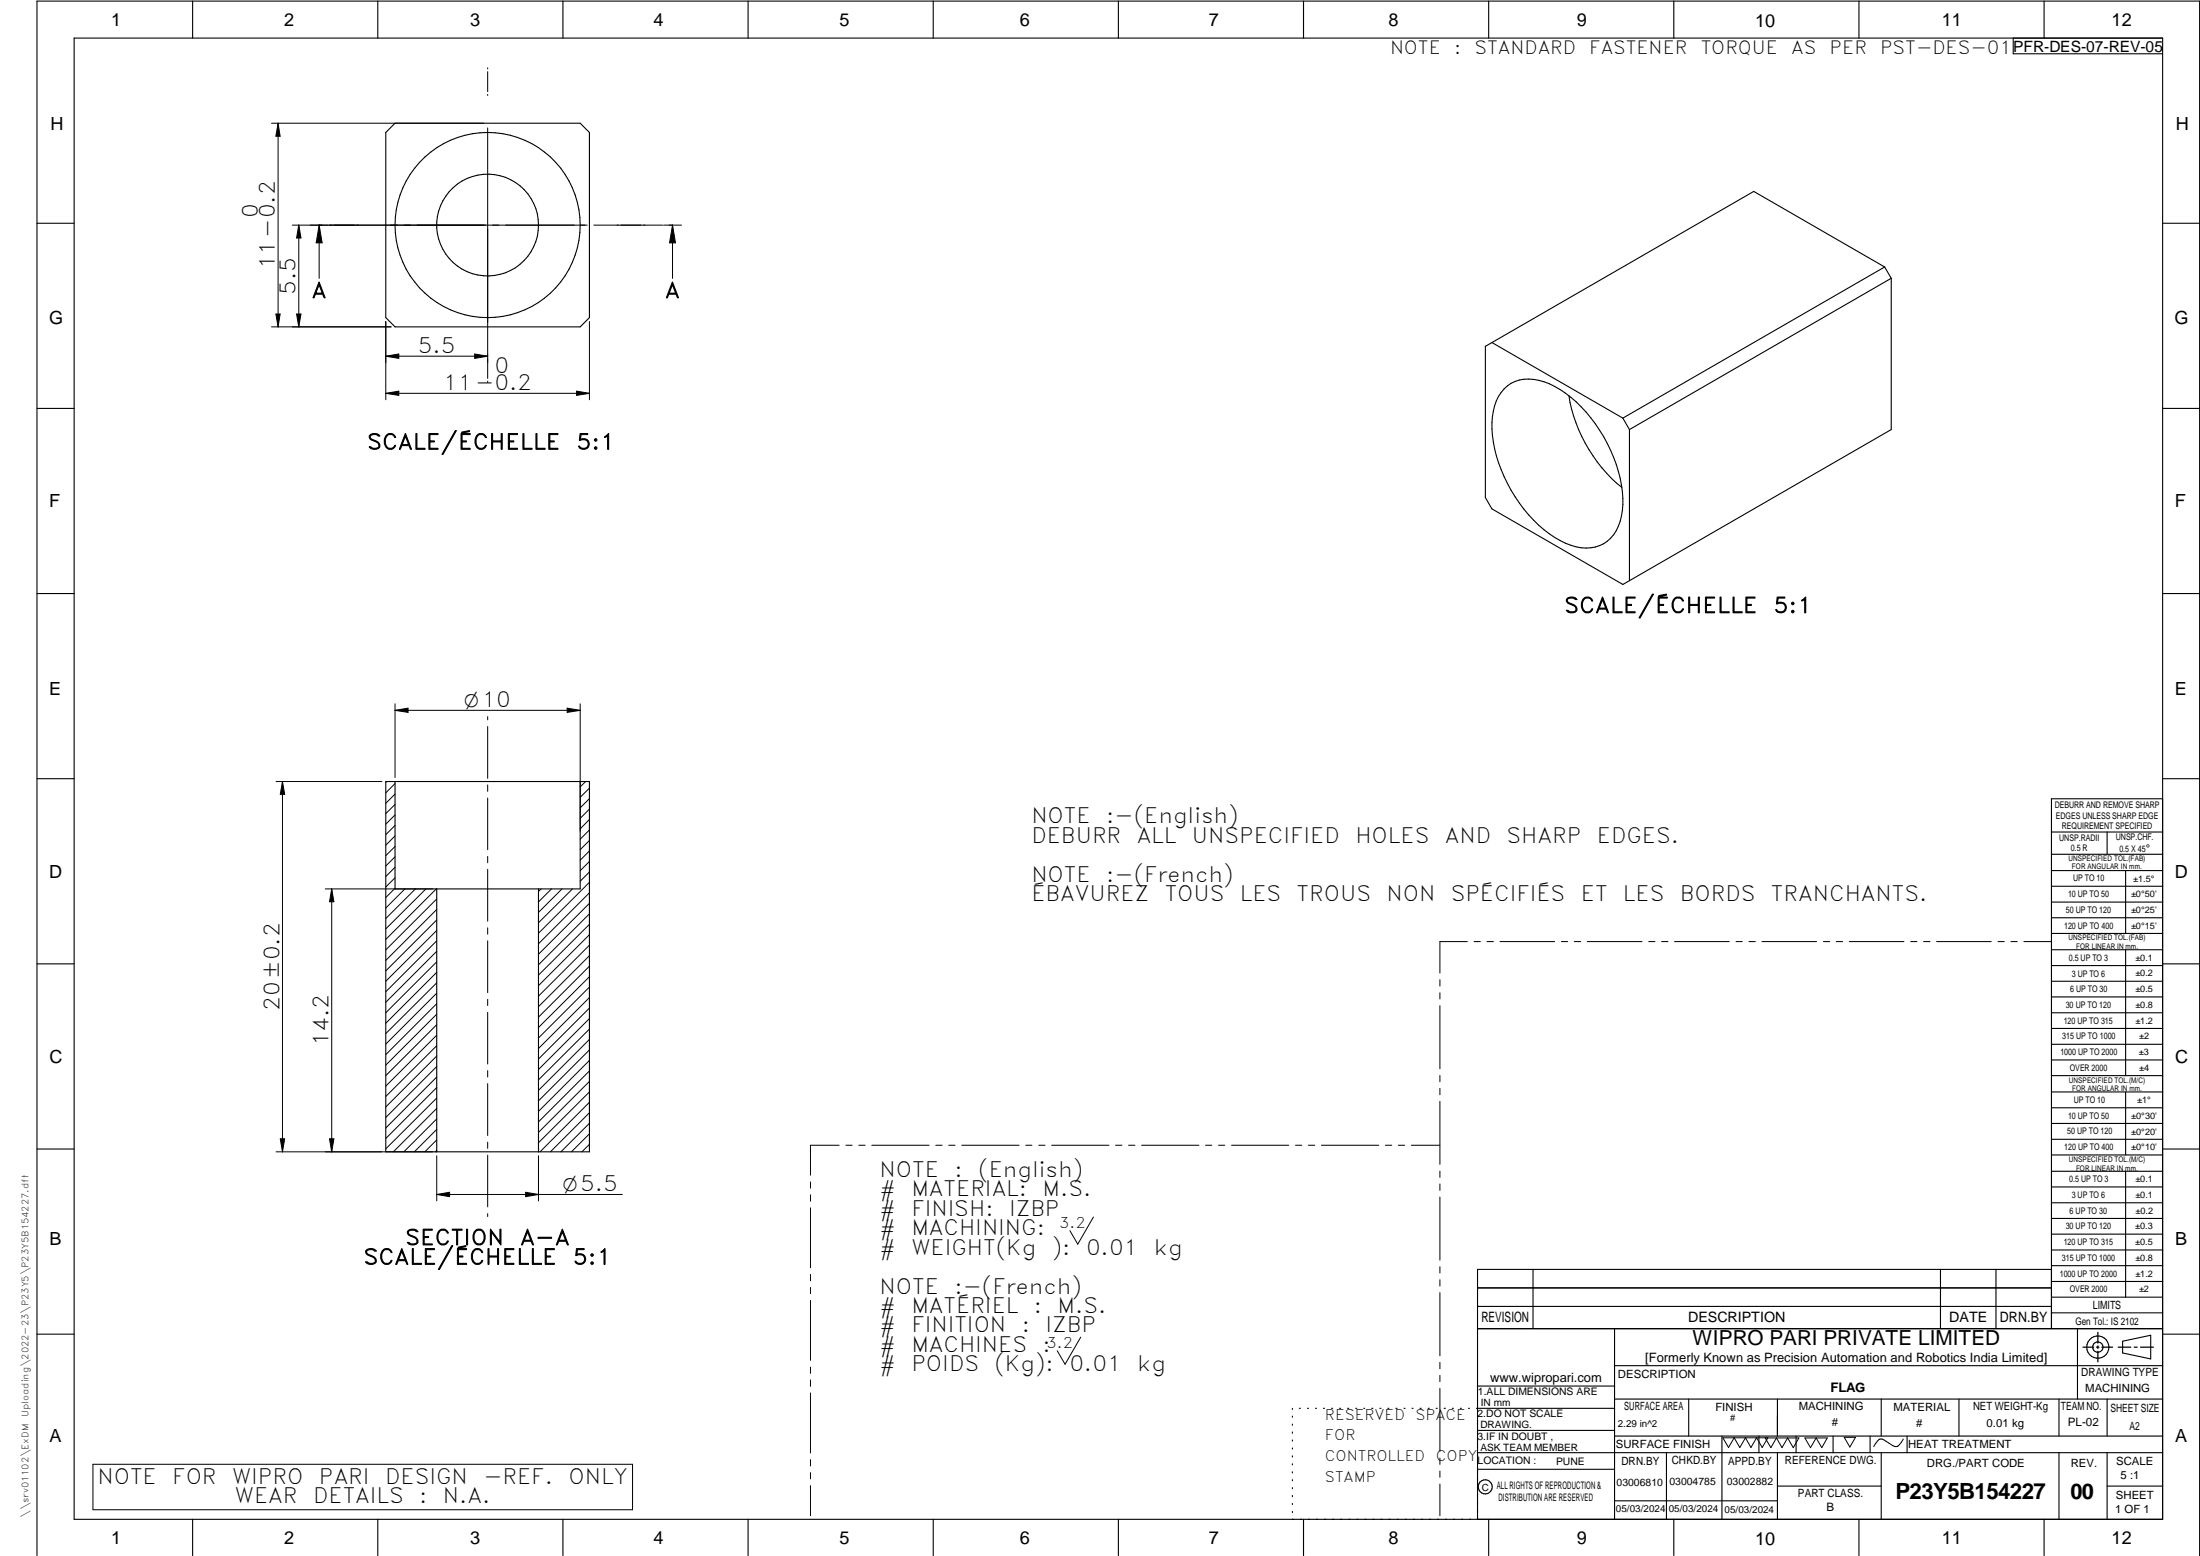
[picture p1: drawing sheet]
<svg xmlns="http://www.w3.org/2000/svg" width="594mm" height="420mm" viewBox="0 0 594 420" stroke-linecap="round" stroke-linejoin="round" font-family="sans-serif">
<g fill="none" stroke="#000" stroke-width=".3">
<path d="M20 10.3h564v400h-564zM52 .3v10M102 .3v10M152 .3v10M202 .3v10M252 .3v10M302 .3v10M352 .3v10M402 .3v10M452 .3v10M502 .3v10M543.6 10.3v4.2h40.4"/>
<path d="M552 .3v10M106.7 33.3h50l2.5 2.5v50l-2.5 2.5h-50l-2.5-2.5v-50zM10 60.3h10M508.9 72.1l-70.7 40.8M508.9 72.1l1.8 3M508.9 72.1l-35.3-20.4-70.7 40.8M510.7 75.1v40.9l-70.7 40.8M510.7 75.1l-70.7 40.9M584 60.3h10M402.9 92.5l-1.8 1v40.9l1.8 3 35.3 20.4 1.8-1M402.9 92.5l35.3 20.4M10 110.3h10"/>
<path d="M406.2 105a9.8 9.8 0 0 1 10.7-1.9 30.9 30.9 0 0 1 15.1 13.1 35.3 35.3 0 0 1 6.1 21.6 10.9 10.9 0 0 1-6.1 9.5 12.4 12.4 0 0 1-10.7-1.3 38.6 38.6 0 0 1-17.2-22.9 23.7 23.7 0 0 1 0-14.9l.6-1.2zM423.7 106.8a40.4 40.4 0 0 0 14.3 24.8M438.2 112.9l1.8 3.1M440 116v40.8M584 110.3h10M10 160.3h10M584 160.3h10M10 210.3h10M104.2 211h55v100h-55zM156.7 211v29h-50v-29M584 215.7h-30v143.1M584 210.3h10"/>
<path d="M554 224.7h30M554 230.7h30M554 235.1h30M554 239.3h30M569 224.7v6M574 235.1v17M117.9 240v71M145.4 240v71M554 243.6h30M554 247.8h30M554 252.1h30M554 256.5h30"/>
<path d="M574 256.5v33.9M10 260.3h10M554 260.7h30M554 265h30M554 269.2h30M554 273.5h30M554 277.7h30M584 260.3h10M554 282h30M554 286.2h30M554 290.4h30M554 294.9h30"/>
<path d="M554 299.1h30M574 294.9v17M10 310.3h10M554 303.4h30M554 307.6h30M554 311.9h30M554 316.3h30M574 316.3v34M584 310.3h10M554 320.5h30M554 324.8h30M554 329h30"/>
<path d="M554 333.2h30M554 337.5h30M399 358.8h185M399 352.8h155M399 347.8h155M414 342.8v16M436 358.8v51.5M524 342.8v16M539 342.8v16M554 341.8h30M554 346h30M554 350.3h30"/>
<path d="M554 354.5h30M554 342.8h-155v67.5M561 358.8v19M10 360.3h10M399 374.3h37M436 368.8h148M436 377.8h148M456 377.8v10M480 377.8v10M508 377.8v10M529 377.8v10M556 377.8v10"/>
<path d="M569 377.8v10M573.2 362.2l7.6-1.6v6.3l-7.6-1.6zM584 360.3h10M349 380.3v.3M349 382.4v.3M349 384.6v.3M349 386.7v.3M349 388.8v.3M349 391v.3M349 393.1v.3M349 395.3v.3M349 397.4v.3"/>
<path d="M349 399.5v.3M350.9 380.3h.2M353.1 380.3h.2M355.2 380.3h.3M357.4 380.3h.3M359.6 380.3h.3M361.7 380.3h.3M363.9 380.3h.3M366.1 380.3h.3M368.3 380.3h.2M370.4 380.3h.3M372.6 380.3h.3"/>
<path d="M374.8 380.3h.3M376.9 380.3h.4M379.1 380.3h.3M381.3 380.3h.3M383.4 380.3h.4M385.6 380.3h.3M387.8 380.3h.3M390 380.3h.3M392.2 380.3h.3M394.3 380.3h.3M396.5 380.3h.3M398.7 380.3h37.3"/>
<path d="M399 386.2h37M399 396.7h37M436 387.8h148M450 392.3v18M465 387.8v22.5M475 387.8v4.5M480 392.3v18M485 387.8v4.5M495 387.8v4.5M505 387.8v4.5M508 392.3v18M515 387.8v4.5"/>
<path d="M556 392.3v18M569 392.3v18M584 392.3h-185M52 410.3v9.7M102 410.3v9.7M152 410.3v9.7M202 410.3v9.7M252 410.3v9.7M302 410.3v9.7M349 401.7v.3M349 403.8v.4M349 406v.3"/>
<path d="M349 408.1v.3M352 410.3v9.7M402 410.3v9.7M436 405.3h44M452 410.3v9.7M480 401.3h28M502 410.3v9.7M552 410.3v9.7M569 401.3h15M10 420v-419.7h584v419.7"/>
<circle cx="131.7" cy="60.8" r="13.8"/>
<circle cx="131.7" cy="60.8" r="25"/>
<circle cx="566.5" cy="363.8" r="2.99"/>
<circle cx="566.5" cy="363.7" r="1.41"/>
<circle cx="401.1" cy="401.5" r="1.9"/>
</g>
<path d="M566.5 359.7v3M562.5 363.8h2.9M566.1 363.8h.7M566.5 363.4v.7M566.5 364.9v2.8M567.6 363.8h2.9M572 363.8h3.4M576.3 363.8h.8M578 363.8h3.5" fill="none" stroke="#000" stroke-width=".34"/>
<g fill="none" stroke="#000" stroke-width=".27">
<path d="M131.7 18.3v.3M131.7 19.3v5.5M73.3 33.3h57.3M75.1 33.3v55M75.1 33.3l.5 3.5h-1.1zM131.7 25.5v.3M131.7 34.5v67.7M78.9 60.8h79.7M80.7 60.8l.6 3.5h-1.2zM80.7 60.8v27.5M86.2 60.8l.8 4.8h-1.6zM86.2 60.8v14.4"/>
<path d="M160.4 60.8h18.5M179.2 60.8h4.8M181.6 60.8l.8 4.8h-1.6zM181.6 60.8v14.4M73.3 88.3h32.3M74.5 84.8h1.1l-.5 3.5zM80.1 84.8h1.2l-.6 3.5zM104.2 96.2l3.5-.6v1.2zM104.2 96.2h27.5M104.2 86.8v21.1M128.2 95.6l3.5 .6-3.5 .6zM159.2 86.8v21.1"/>
<path d="M104.2 106.2l3.5-.6v1.2zM104.2 106.2h55M131.7 102.9v.4M155.7 105.6l3.5 .6-3.5 .6zM106.7 190v20M106.7 191.8l3.5-.6v1.2zM106.7 191.8h50M131.7 193.5v.9M131.7 196.2v14M153.2 191.2l3.5 .6-3.5 .6zM156.7 190v34.5M74.5 211h28.6"/>
<path d="M76.3 211v100M76.3 211l.6 3.5h-1.2zM104.4 211l-.2 .2M106.7 211.6l-2.5 2.5M106.7 214.4l-2.5 2.5M106.7 217.2l-2.5 2.5M131.7 212v1.7M131.7 215.5v13.9M158.2 211l-1.5 1.5M159.2 212.8l-2.5 2.5M159.2 215.6l-2.5 2.5M159.2 218.5l-2.5 2.5"/>
<path d="M106.7 220l-2.5 2.5M106.7 222.9l-2.5 2.5M106.7 225.7l-2.5 2.5M106.7 228.6l-2.5 2.5M106.7 231.4l-2.5 2.4M106.7 234.2l-2.5 2.5M106.7 237l-2.5 2.5M106.7 239.9l-2.5 2.5M131.7 231.3v1.7M131.7 234.7v14.1M159.2 238.3l-13.8 13.7M159.2 221.3l-2.5 2.5"/>
<path d="M159.2 224.1l-2.5 2.5M159.2 226.9l-2.5 2.5M159.2 229.8l-2.5 2.5M159.2 232.6l-2.5 2.5M159.2 235.5l-2.5 2.5M87.8 240h29.1M89.6 240l.6 3.5h-1.2zM89.6 240v71M109.3 240l-5.1 5.2M112.2 240l-8 8M115 240l-10.8 10.8M117.8 240l-13.6 13.7"/>
<path d="M117.9 254l-13.7 13.8M117.9 256.9l-13.7 13.7M117.9 259.7l-13.7 13.8M117.9 242.7l-13.7 13.8M117.9 245.6l-13.7 13.7M117.9 248.4l-13.7 13.8M117.9 251.2l-13.7 13.8M131.7 250.5v1.8M131.7 254v14.1M146.1 240l-.7 .7M148.9 240l-3.5 3.5M151.8 240l-6.4 6.4"/>
<path d="M154.6 240l-9.2 9.2M159.2 241.1l-13.8 13.7M159.2 243.9l-13.8 13.8M159.2 246.8l-13.8 13.7M159.2 249.6l-13.8 13.7M159.2 252.4l-13.8 13.7M159.2 255.2l-13.8 13.8M159.2 258.1l-13.8 13.7M396.2 254.3h-7.4v8.5M398.1 254.3h1.6M401.5 254.3h1.8M405 254.3h14.8"/>
<path d="M421.6 254.3h1.7M425.1 254.3h1.7M428.6 254.3h14.8M445.2 254.3h1.7M448.7 254.3h1.7M452.2 254.3h14.8M468.8 254.3h1.7M472.3 254.3h1.7M475.8 254.3h14.8M492.4 254.3h1.7M495.8 254.3h1.8M499.4 254.3h14.7"/>
<path d="M516 254.3h1.6M519.4 254.3h1.8M522.9 254.3h14.8M539.5 254.3h1.7M543 254.3h1.7M546.5 254.3h7.4M117.9 265.4l-13.7 13.7M117.9 268.2l-13.7 13.7M117.9 271l-13.7 13.8M117.9 276.7l-13.7 13.7M117.9 262.6l-13.7 13.7M117.9 273.9l-13.7 13.7"/>
<path d="M117.9 279.5l-13.7 13.8M131.7 269.8v1.7M131.7 273.3v14M159.2 260.9l-13.8 13.8M159.2 263.7l-13.8 13.8M159.2 266.5l-13.8 13.8M159.2 269.4l-13.8 13.7M159.2 272.2l-13.8 13.8M159.2 275l-13.8 13.8M159.2 277.9l-13.8 13.7M388.8 264.5v1.8M388.8 268.1v1.6"/>
<path d="M388.8 271.6v17M117.9 282.4l-13.7 13.7M117.9 285.2l-13.7 13.7M117.9 290.8l-13.7 13.8M117.9 293.7l-13.7 13.7M117.9 296.5l-13.7 13.7M117.9 288l-13.7 13.8M117.9 299.3l-11.7 11.7M131.7 289.1v1.7M131.7 292.6v14M159.2 280.7l-13.8 13.7M159.2 283.5l-13.8 13.8"/>
<path d="M159.2 286.3l-13.8 13.8M159.2 289.2l-13.8 13.7M159.2 292l-13.8 13.8M159.2 294.9l-13.8 13.7M159.2 297.6l-13.4 13.4M388.8 290.4v1.7M388.8 293.9v1.7M388.8 297.4v17M74.5 311h42.4M75.7 307.5h1.2l-.6 3.5zM89 307.5h1.2l-.6 3.5zM117.9 312.1v12.2"/>
<path d="M117.9 302.1l-8.9 8.9M117.9 305l-6 6M117.9 307.8l-3.2 3.2M117.9 310.6l-.3 .4M131.7 308.4v1.7M131.7 311.9v14M145.4 312.1v12.2M159.2 300.5l-10.6 10.5M159.2 303.3l-7.7 7.7M159.2 306.2l-4.9 4.8M159.2 309l-2.1 2M218.9 319.2v1.6"/>
<path d="M226.6 309.2h-7.7v8.1M228.4 309.2h1.7M231.9 309.2h1.7M235.4 309.2h15.5M252.7 309.2h1.7M256.2 309.2h1.7M259.7 309.2h15.5M277 309.2h1.7M280.5 309.2h1.7M284 309.2h15.5M301.2 309.2h1.8M304.8 309.2h1.7"/>
<path d="M308.3 309.2h15.5M325.5 309.2h1.7M329.1 309.2h1.6M332.6 309.2h15.4M349.8 309.2h1.7M353.3 309.2h1.7M356.8 309.2h15.5M374.1 309.2h1.7M377.6 309.2h1.7M381.1 309.2h7.7M388.8 316.2v1.7M388.8 319.7v1.7"/>
<path d="M117.9 322.5l3.5-.6v1.2zM117.9 322.5h50.2M131.7 327.7v.8M141.9 321.9l3.5 .6-3.5 .6zM218.9 322.6v1.8M218.9 326.1v16.2M295.3 328.6l-4.3 7.4-2.1-3.7M388.8 323.2v17.1M218.9 344.1v1.8M218.9 347.6v1.7M218.9 351.2v16.1M388.8 342.1v1.6"/>
<path d="M388.8 345.6v1.7M388.8 349v17.1M218.9 369.1v1.7M218.9 372.6v1.8M218.9 376.1v16.2M291.8 361.1l-4.2 7.3-2.1-3.7M388.8 367.9v1.7M388.8 371.4v1.7M388.8 374.9v17M25.1 395.4h145.7v12.3h-145.7zM218.9 394.1v1.8M218.9 397.6v1.7"/>
<path d="M388.8 393.7v1.7M388.8 397.2v1.7M465.2 388.2h12.2l-1.5 2.7-1.6-2.7-1.5 2.7-1.5-2.7-1.5 2.7-1.5-2.7-1.5 2.7zM476.7 388.3h9.1l-1.6 2.6-1.5-2.6-1.5 2.6-1.5-2.6-1.5 2.6zM487.4 388.3h6l-1.5 2.6-1.5-2.6-1.5 2.6zM498 388.1h3.1l-1.6 2.6zM514 388.6l-1.1 1.5a1.2 1.2 0 0 1-1.8 .3l-1.8-1.2a1.55 1.55 0 0 0-1.6-.6 1.55 1.55 0 0 0-1.2 1.1l-.5 .9M218.9 401.2v8.1M388.8 400.7v8.6"/>
</g>
<g fill="#000">
<path d="M75.1 33.3l.5 3.5h-1.1zM80.7 60.8l.6 3.5h-1.2zM86.2 60.8l.8 4.8h-1.6zM181.6 60.8l.8 4.8h-1.6zM74.5 84.8h1.1l-.5 3.5zM80.1 84.8h1.2l-.6 3.5zM104.2 96.2l3.5-.6v1.2zM128.2 95.6l3.5 .6-3.5 .6zM104.2 106.2l3.5-.6v1.2zM155.7 105.6l3.5 .6-3.5 .6zM106.7 191.8l3.5-.6v1.2zM153.2 191.2l3.5 .6-3.5 .6z"/>
<path d="M76.3 211l.6 3.5h-1.2zM89.6 240l.6 3.5h-1.2zM75.7 307.5h1.2l-.6 3.5zM89 307.5h1.2l-.6 3.5zM117.9 322.5l3.5-.6v1.2zM141.9 321.9l3.5 .6-3.5 .6z"/>
</g>
<text font-size="6" x="511.8" y="404.8">P23Y5B154227</text>
<text font-size="5.9" x="559.1" y="404.7">00</text>
<g font-size="5.7">
<text x="69.6" y="59" transform="rotate(-90 69.6 59)">0</text>
<text x="74.2" y="72.8" transform="rotate(-90 74.2 72.8)">11-0.2</text>
<text x="79.8" y="79.6" transform="rotate(-90 79.8 79.6)">5.5</text>
<text x="84.2" y="80.4">A</text>
<text x="179.6" y="80.4">A</text>
<text x="112.9" y="95.3">5.5</text>
<text x="133.5" y="100.8">0</text>
<text x="119.7" y="105.3">11-0.2</text>
<text x="99.1" y="121.3">SCALE/ÉCHELLE</text>
<text x="155.7" y="121.3">5:1</text>
<text x="422.4" y="165.5">SCALE/ÉCHELLE</text>
<text x="478.9" y="165.5">5:1</text>
<text x="278.5" y="222.3">NOTE</text>
<text x="278.5" y="227.6">DEBURR</text>
<text x="298.7" y="222.3">:-(English)</text>
<text x="307" y="227.6">ALL</text>
<text x="321.9" y="227.6">UNSPECIFIED</text>
<text x="366" y="227.6">HOLES</text>
<text x="390.2" y="227.6">AND</text>
<text x="406.8" y="227.6">SHARP</text>
<text x="431.2" y="227.6">EDGES.</text>
<text x="278.5" y="238.1">NOTE</text>
<text x="298.7" y="238.1">:-(French)</text>
<text x="278.5" y="243.3">ÉBAVUREZ</text>
<text x="314.5" y="243.3">TOUS</text>
<text x="334.8" y="243.3">LES</text>
<text x="350.1" y="243.3">TROUS</text>
<text x="374.4" y="243.3">NON</text>
<text x="391.8" y="243.3">SPÉCIFIÉS</text>
<text x="426.9" y="243.3">ET</text>
<text x="438.2" y="243.3">LES</text>
<text x="453.6" y="243.3">BORDS</text>
<text x="478.2" y="243.3">TRANCHANTS.</text>
<text x="75.4" y="272.9" transform="rotate(-90 75.4 272.9)">20±0.2</text>
<text x="88.7" y="282.6" transform="rotate(-90 88.7 282.6)">14.2</text>
<text x="237.5" y="317.8">NOTE</text>
<text x="257.7" y="317.8">:</text>
<text x="264.1" y="317.8">(English)</text>
<text x="237.5" y="323">#</text>
<text x="246.1" y="323">MATERIAL:</text>
<text x="281.5" y="323">M.S.</text>
<text x="237.5" y="328.3">#</text>
<text x="246.1" y="328.3">FINISH:</text>
<text x="272.5" y="328.3">IZBP</text>
<text x="237.5" y="333.5">#</text>
<text x="246.1" y="333.5">MACHINING:</text>
<text x="98.2" y="341.4">SCALE/ÉCHELLE</text>
<text x="109.4" y="336.2">SECTION</text>
<text x="140.4" y="336.2">A-A</text>
<text x="154.7" y="341.4">5:1</text>
<text x="237.5" y="338.8">#</text>
<text x="246.1" y="338.8">WEIGHT(Kg</text>
<text x="284" y="338.8">):</text>
<text x="293.3" y="338.8">0.01</text>
<text x="311.6" y="338.8">kg</text>
<text x="237.5" y="349.3">NOTE</text>
<text x="257.7" y="349.3">:-(French)</text>
<text x="237.5" y="354.5">#</text>
<text x="237.5" y="359.8">#</text>
<text x="246.1" y="359.8">FINITION</text>
<text x="246.1" y="354.5">MATÉRIEL</text>
<text x="275.9" y="359.8">:</text>
<text x="279.2" y="354.5">:</text>
<text x="282.3" y="359.8">IZBP</text>
<text x="285.6" y="354.5">M.S.</text>
<text x="237.5" y="365">#</text>
<text x="246.1" y="365">MACHINES</text>
<text x="281.5" y="365">:</text>
<text x="237.5" y="370.3">#</text>
<text x="246.1" y="370.3">POIDS</text>
<text x="268.5" y="370.3">(Kg):</text>
<text x="288.8" y="370.3">0.01</text>
<text x="307.1" y="370.3">kg</text>
<text x="26.3" y="400.6">NOTE</text>
<text x="46.5" y="400.6">FOR</text>
<text x="62.7" y="400.6">WIPRO</text>
<text x="86.1" y="400.6">PARI</text>
<text x="104" y="400.6">DESIGN</text>
<text x="130.5" y="400.6">-REF.</text>
<text x="153.5" y="400.6">ONLY</text>
<text x="63.4" y="405.9">WEAR</text>
<text x="84.5" y="405.9">DETAILS</text>
<text x="113.2" y="405.9">:</text>
<text x="119.6" y="405.9">N.A.</text>
</g>
<text font-size="5.6" x="457" y="363.2">WIPRO PARI PRIVATE LIMITED</text>
<g font-size="5.4">
<text x="125.4" y="190.9">O10</text>
<text x="152" y="321.6">O5.5</text>
</g>
<g font-size="4.9">
<text x="30" y="6.9">1</text>
<text x="76.7" y="6.9">2</text>
<text x="127" y="6.9">3</text>
<text x="176.5" y="6.9">4</text>
<text x="226.7" y="6.9">5</text>
<text x="275.4" y="6.9">6</text>
<text x="326.4" y="6.9">7</text>
<text x="375" y="6.9">8</text>
<text x="425.8" y="6.9">9</text>
<text x="473.9" y="7.3">10</text>
<text x="524.3" y="6.9">11</text>
<text x="570.2" y="6.9">12</text>
<text x="375.4" y="14.5">NOTE</text>
<text x="392.7" y="14.5">:</text>
<text x="398.2" y="14.5">STANDARD</text>
<text x="429.2" y="14.5">FASTENER</text>
<text x="459.2" y="14.5">TORQUE</text>
<text x="483.7" y="14.5">AS</text>
<text x="494.1" y="14.5">PER</text>
<text x="507.7" y="14.5">PST-DES-01</text>
<text x="13.6" y="35.1">H</text>
<text x="587.6" y="35.1">H</text>
<text x="13.2" y="87.5">G</text>
<text x="587.2" y="87.5">G</text>
<text x="13.2" y="137">F</text>
<text x="587.2" y="137">F</text>
<text x="13.2" y="187.6">E</text>
<text x="587.2" y="187.6">E</text>
<text x="13.2" y="237">D</text>
<text x="587.2" y="237">D</text>
<text x="13.4" y="287.1">C</text>
<text x="587.4" y="287.1">C</text>
<text x="13.4" y="336.2">B</text>
<text x="587.4" y="336.2">B</text>
<text x="13.4" y="389.3">A</text>
<text x="587.4" y="389.3">A</text>
<text x="30" y="416.9">1</text>
<text x="76.7" y="416.9">2</text>
<text x="127" y="416.9">3</text>
<text x="176.5" y="416.9">4</text>
<text x="226.7" y="416.9">5</text>
<text x="275.4" y="416.9">6</text>
<text x="326.4" y="416.9">7</text>
<text x="375" y="416.9">8</text>
<text x="425.8" y="416.9">9</text>
<text x="473.9" y="417.3">10</text>
<text x="524.3" y="416.9">11</text>
<text x="570.2" y="416.9">12</text>
</g>
<text font-size="4.2" x="543.6" y="14">PFR-DES-07-REV-05</text>
<g font-size="4">
<text x="286" y="331.7">3.2</text>
<text x="282.6" y="364.1">3.2</text>
</g>
<g font-size="3.9">
<text x="400" y="357.1">REVISION</text>
<text x="455.9" y="357.1">DESCRIPTION</text>
<text x="526.4" y="357.1">DATE</text>
<text x="540" y="357.1">DRN.BY</text>
<text x="357.8" y="383.3">RESERVED</text>
<text x="382.3" y="383.3">SPACE</text>
<text x="357.8" y="388.9">FOR</text>
<text x="357.8" y="394.5">CONTROLLED</text>
<text x="387.8" y="394.5">COPY</text>
<text x="357.8" y="400">STAMP</text>
</g>
<text font-size="3.6" x="494.3" y="375.8">FLAG</text>
<g font-size="3.5">
<text x="444.3" y="367.7">[Formerly Known as Precision Automation and Robotics India Limited]</text>
<text x="402.4" y="373.3">www.wipropari.com</text>
</g>
<g font-size="3.1">
<text x="565.1" y="353.5">LIMITS</text>
<text x="562" y="371.7">DRAWING TYPE</text>
<text x="436.9" y="372.1">DESCRIPTION</text>
<text x="563.1" y="375.9">MACHINING</text>
<text x="438.6" y="380.8">SURFACE AREA</text>
<text x="463.2" y="380.9">FINISH</text>
<text x="485.7" y="380.8">MACHINING</text>
<text x="511.3" y="380.9">MATERIAL</text>
<text x="532.8" y="380.7">NET WEIGHT-Kg</text>
<text x="556.5" y="380.7">TEAM NO.</text>
<text x="569.9" y="381.2">SHEET SIZE</text>
<text x="494.6" y="385.1">#</text>
<text x="517.4" y="385.3">#</text>
<text x="536.4" y="385.3">0.01 kg</text>
<text x="558.4" y="385.1">PL-02</text>
<text x="575" y="386.1">A2</text>
<text x="436.3" y="391">SURFACE FINISH</text>
<text x="437.8" y="395.5">DRN.BY</text>
<text x="451.4" y="395.4">CHKD.BY</text>
<text x="466.6" y="395.5">APPD.BY</text>
<text x="482" y="395.4">REFERENCE DWG.</text>
<text x="515.3" y="391.1">HEAT TREATMENT</text>
<text x="571.4" y="395.6">SCALE</text>
<text x="520.4" y="396.2">DRG./PART CODE</text>
<text x="559.2" y="396.1">REV.</text>
<text x="572.6" y="399.5">5 :1</text>
<text x="485.5" y="404.3">PART CLASS.</text>
<text x="493.2" y="407.9">B</text>
<text x="571.4" y="404.7">SHEET</text>
<text x="571.2" y="408.4">1 OF 1</text>
</g>
<text font-size="3" x="579.5" y="230.1">°</text>
<g font-size="2.8">
<text x="560.4" y="357.7">Gen Tol.: IS 2102</text>
<text x="399.1" y="376.6">1.ALL DIMENSIONS ARE</text>
<text x="399" y="382.7">2.DO NOT SCALE</text>
<text x="399" y="388.7">3.IF IN DOUBT ,</text>
<text x="399" y="395.4">LOCATION :</text>
<text x="420.2" y="395.6">PUNE</text>
<text x="404.2" y="402">ALL RIGHTS OF REPRODUCTION &amp;</text>
<text x="436.5" y="401.2">03006810</text>
<text x="450.8" y="400.9">03004785</text>
<text x="466.3" y="401">03002882</text>
<text x="404.7" y="405.4">DISTRIBUTION ARE RESERVED</text>
</g>
<g font-size="2.7">
<text x="399.9" y="379.7">IN mm</text>
<text x="399.7" y="385.7">DRAWING.</text>
<text x="436.9" y="385.4">2.29 in^2</text>
<text x="399.7" y="391.8">ASK TEAM MEMBER</text>
<text x="400.1" y="402.5">C</text>
<text x="436.4" y="408.3">05/03/2024</text>
<text x="450.6" y="408.4">05/03/2024</text>
<text x="465.7" y="408.5">05/03/2024</text>
</g>
<g font-size="2.5">
<text x="554.9" y="218.3">DEBURR AND REMOVE SHARP</text>
<text x="555.2" y="221">EDGES UNLESS SHARP EDGE</text>
<text x="556.1" y="227.1">UNSP.RADII</text>
<text x="556.8" y="223.8">REQUIREMENT SPECIFIED</text>
<text x="571.4" y="226.9">UNSP.CHF.</text>
<text x="559.2" y="229.9">0.5 R</text>
<text x="572.3" y="230.1">0.5 X 45</text>
<text x="559.8" y="238">UP TO 10</text>
<text x="576.1" y="238.1">±1.5°</text>
<text x="558.5" y="242.2">10 UP TO 50</text>
<text x="575.5" y="242.3">±0°50'</text>
<text x="557.4" y="250.7">120 UP TO 400</text>
<text x="557.9" y="246.5">50 UP TO 120</text>
<text x="575.5" y="250.7">±0°15'</text>
<text x="575.5" y="246.5">±0°25'</text>
<text x="558.7" y="259.4">0.5 UP TO 3</text>
<text x="559.5" y="263.7">3 UP TO 6</text>
<text x="576.6" y="263.6">±0.2</text>
<text x="576.6" y="259.4">±0.1</text>
<text x="559" y="267.9">6 UP TO 30</text>
<text x="576.6" y="267.9">±0.5</text>
<text x="557.8" y="272.2">30 UP TO 120</text>
<text x="576.6" y="272.2">±0.8</text>
<text x="556.9" y="280.7">315 UP TO 1000</text>
<text x="557.3" y="276.4">120 UP TO 315</text>
<text x="576.6" y="276.4">±1.2</text>
<text x="577.7" y="280.7">±2</text>
<text x="556.4" y="284.9">1000 UP TO 2000</text>
<text x="577.6" y="284.9">±3</text>
<text x="558.9" y="289.2">OVER 2000</text>
<text x="577.7" y="289.3">±4</text>
<text x="560" y="297.9">UP TO 10</text>
<text x="577.1" y="297.9">±1°</text>
<text x="558.5" y="302.1">10 UP TO 50</text>
<text x="575.5" y="302.1">±0°30'</text>
<text x="557.4" y="310.6">120 UP TO 400</text>
<text x="558.2" y="306.3">50 UP TO 120</text>
<text x="575.5" y="310.6">±0°10'</text>
<text x="575.5" y="306.4">±0°20'</text>
<text x="558.8" y="319.2">0.5 UP TO 3</text>
<text x="559.4" y="323.4">3 UP TO 6</text>
<text x="576.6" y="319.2">±0.1</text>
<text x="576.6" y="323.5">±0.1</text>
<text x="558.9" y="327.7">6 UP TO 30</text>
<text x="576.7" y="327.7">±0.2</text>
<text x="557.8" y="332">30 UP TO 120</text>
<text x="576.6" y="332">±0.3</text>
<text x="556.8" y="340.5">315 UP TO 1000</text>
<text x="557.3" y="336.3">120 UP TO 315</text>
<text x="576.6" y="336.3">±0.5</text>
<text x="576.6" y="340.5">±0.8</text>
<text x="556.2" y="344.7">1000 UP TO 2000</text>
<text x="576.6" y="344.7">±1.2</text>
<text x="558.9" y="349">OVER 2000</text>
<text x="577.6" y="349">±2</text>
<text x="467.2" y="383.8">#</text>
</g>
<g font-size="2.4">
<text x="7.7" y="382.7" transform="rotate(-90 7.7 382.7)">Uploading\2022-23\P23Y5\P23Y5B154227.dft</text>
<text x="7.7" y="409.8" transform="rotate(-90 7.7 409.8)">\\srv01102\ExDM</text>
</g>
<g font-size="2.1">
<text x="558.5" y="232.4">UNSPECIFIED TOL.(FAB)</text>
<text x="559.5" y="234.7">FOR ANGULAR IN mm.</text>
<text x="558.6" y="253.9">UNSPECIFIED TOL.(FAB)</text>
<text x="560.7" y="256.3">FOR LINEAR IN mm.</text>
<text x="558.7" y="292.3">UNSPECIFIED TOL.(M/C)</text>
<text x="559.6" y="294.7">FOR ANGULAR IN mm.</text>
<text x="558.7" y="313.7">UNSPECIFIED TOL.(M/C)</text>
<text x="560.6" y="316.1">FOR LINEAR IN mm.</text>
</g>
</svg>
